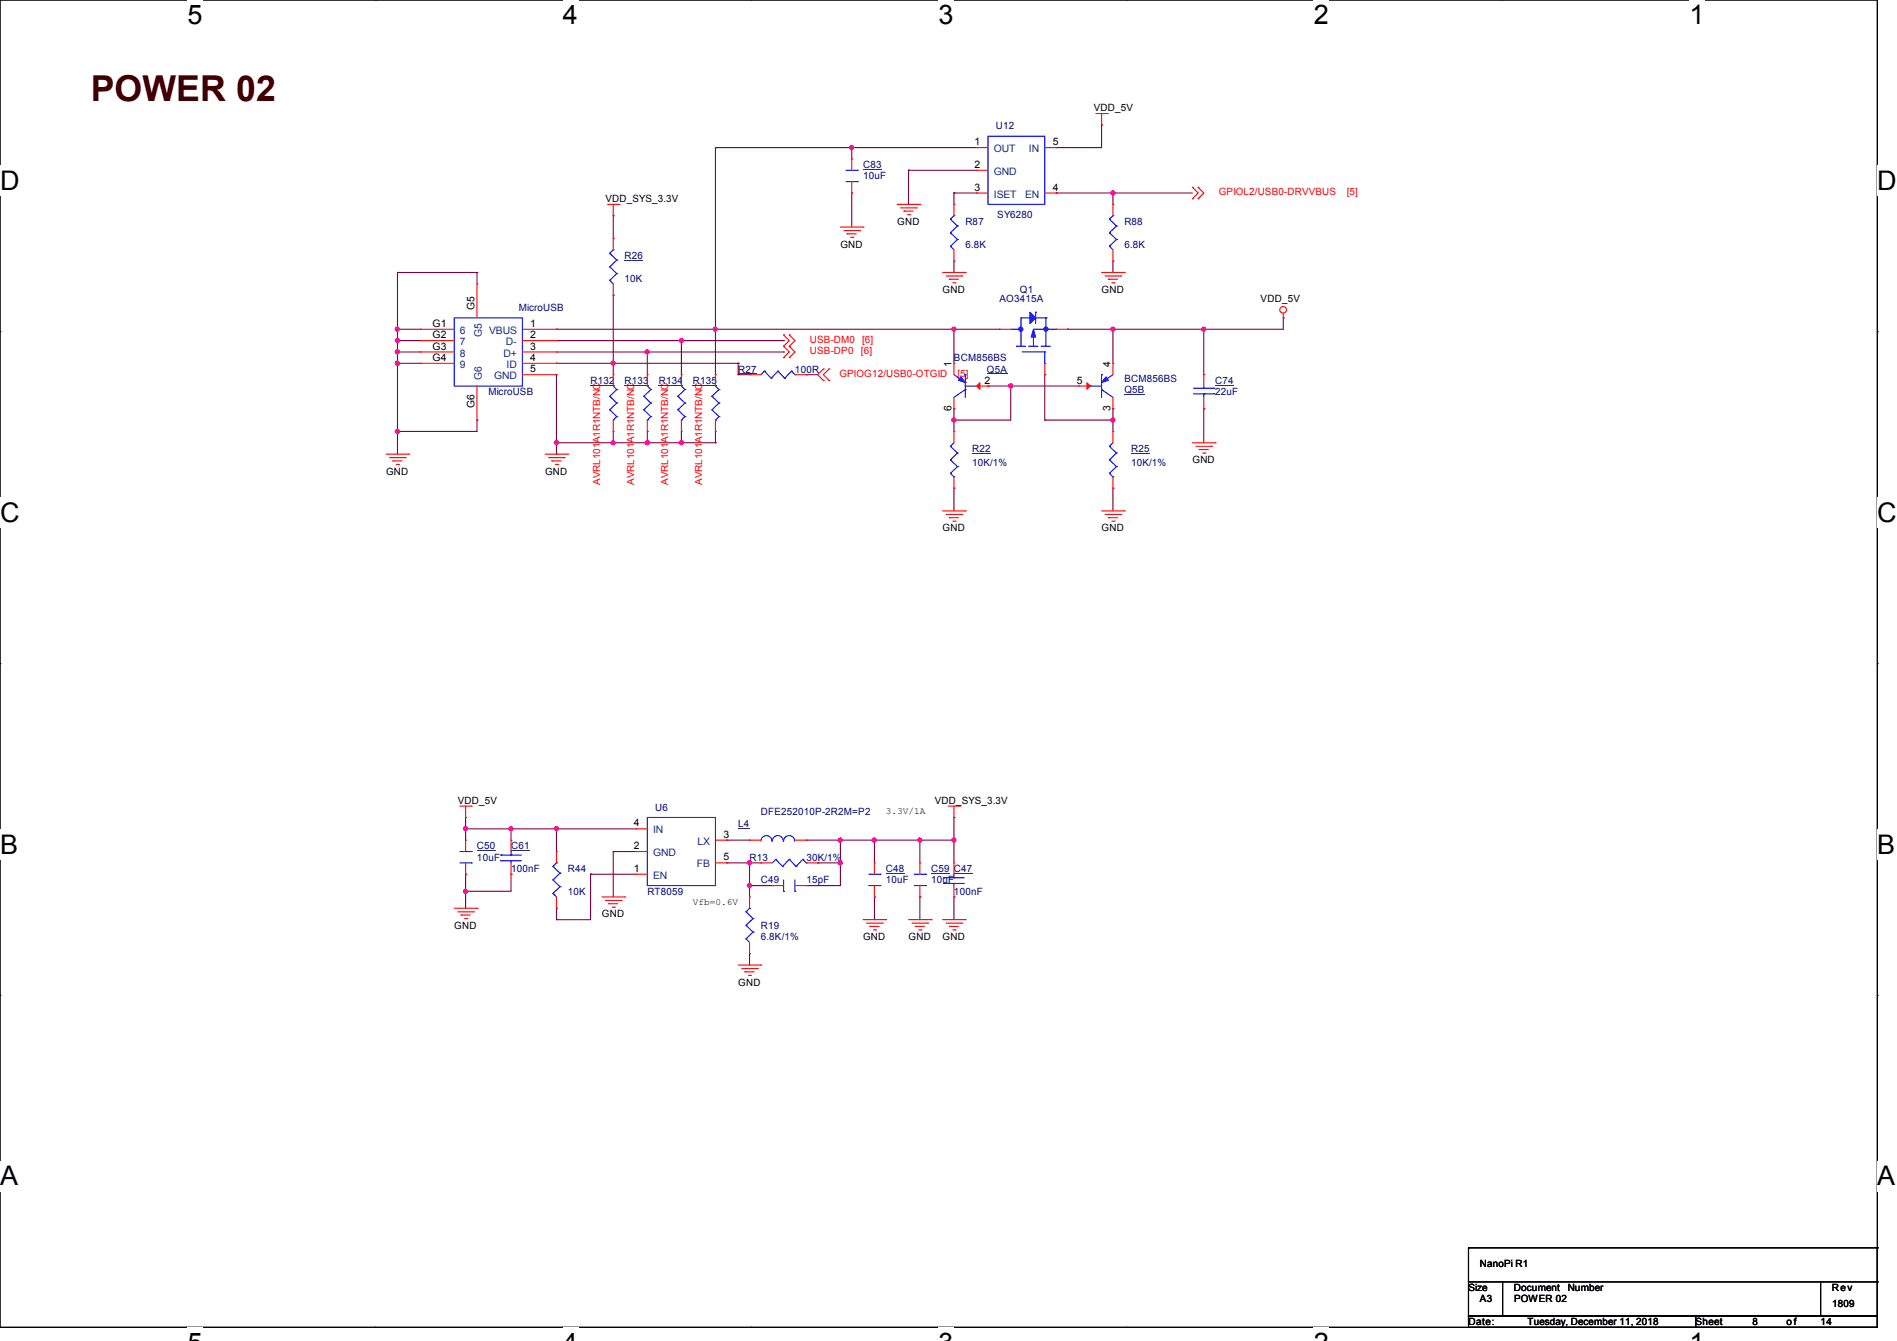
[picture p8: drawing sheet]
<svg xmlns="http://www.w3.org/2000/svg" width="297mm" height="210mm" viewBox="0 0 297 210" stroke-linecap="round" stroke-linejoin="round" font-family="sans-serif">
<path d="M0 0h293.9v207.9h-293.9z" fill="none" stroke="#000" stroke-width=".17"/>
<g fill="#fff">
<path d="M29.4 0h2.3v4.7h-2.3z"/>
<path d="M29.4 207.9h2.3v2.1h-2.3z"/>
</g>
<path d="M58.8 0h.1M58.8 207.9h.1" fill="none" stroke="#000" stroke-width=".17"/>
<g fill="#fff">
<path d="M88.1 0h2.4v4.7h-2.4z"/>
<path d="M88.1 207.9h2.4v2.1h-2.4z"/>
</g>
<path d="M117.6 0h.1M117.6 207.9h.1" fill="none" stroke="#000" stroke-width=".17"/>
<g fill="#fff">
<path d="M146.9 0h2.4v4.7h-2.4z"/>
<path d="M146.9 207.9h2.4v2.1h-2.4z"/>
</g>
<path d="M176.3 0h.1M176.3 207.9h.1" fill="none" stroke="#000" stroke-width=".17"/>
<g fill="#fff">
<path d="M205.7 0h2.4v4.7h-2.4z"/>
<path d="M205.7 207.9h2.4v2.1h-2.4z"/>
</g>
<path d="M235.1 0h.1M235.1 207.9h.1" fill="none" stroke="#000" stroke-width=".17"/>
<g fill="#fff">
<path d="M264.5 0h2.4v4.7h-2.4z"/>
<path d="M264.5 207.9h2.4v2.1h-2.4z"/>
<path d="M0 26h3v4.7h-3z"/>
<path d="M293.9 26h3.1v4.7h-3.1z"/>
<path d="M0 77.9h3v4.7h-3z"/>
<path d="M293.9 77.9h3.1v4.7h-3.1z"/>
</g>
<path d="M0 51.9h.1M293.9 51.9h.1" fill="none" stroke="#000" stroke-width=".17"/>
<g fill="#fff">
<path d="M0 129.9h2.8v4.7h-2.8z"/>
<path d="M293.9 129.9h2.9v4.7h-2.9z"/>
</g>
<path d="M0 103.9h.1M293.9 103.9h.1" fill="none" stroke="#000" stroke-width=".17"/>
<g fill="#fff">
<path d="M-.1 181.8h2.9v4.8h-2.9z"/>
<path d="M293.8 181.8h3v4.8h-3z"/>
</g>
<g fill="none" stroke="#000" stroke-width=".17">
<path d="M0 155.9h.1M293.9 155.9h.1M229.9 195.4h.1M229.9 195.4v5.3M229.9 195.4h64M293.9 195.4h.1M293.9 195.4v5.3M229.9 200.7h5.3v5.4h-5.3zM229.9 206.1h35.6v1.8h-35.6zM235.2 200.7h49.8v5.4h-49.8zM265.5 206.1h28.4v1.8h-28.4zM285 200.7h8.9v5.4h-8.9z"/>
<path d="M293.9 200.7h.1"/>
</g>
<g fill="none" stroke="#800040" stroke-width=".17">
<path d="M172.5 19.6h.1M172.5 19.6v3.5h-7.1M96 33.8h.1M96 33.8v3.5M112 23.1h.1M112 23.1h40.9M112 23.1v35.6M133.3 23.1h.1M133.3 30.2h.1M133.3 23.1v1.8M133.3 30.2v5.4M142.2 26.7h.1"/>
<path d="M142.2 26.7v5.3M142.2 26.7h10.7M149.4 30.2h.1M149.4 30.2v1.8M149.4 30.2h3.5M165.4 23.1h.1M165.4 30.2h.1M165.4 30.2h21.3M174.2 30.2h.1M174.2 30.2v1.8M62.2 51.6h.1M62.2 53.3h.1"/>
<path d="M62.2 55.1h.1M62.2 56.9h.1M62.2 42.7h.1M62.2 51.6h3.6M62.2 56.9h3.6M62.2 42.7v28.4M62.2 53.3h3.6M62.2 55.1h3.6M62.2 42.7h12.5M74.7 42.7h.1M74.7 42.7v1.7M87.1 56.9h.1"/>
<path d="M87.1 51.6h.1M87.1 58.7v12.4M87.1 51.6h69.4M87.1 56.9h28.5M87.1 53.3h35.6M87.1 55.1h35.6M96 46.2h.1M96 56.9h.1M96 46.2v12.5M101.3 55.1h.1M101.3 55.1v3.6M106.7 53.3h.1"/>
<path d="M106.7 53.3v5.4M112 51.6h.1M115.6 56.9h.1M115.6 58.7h.1M115.6 58.7h1.7M115.6 56.9v1.8M122.7 55.1h.1M122.7 53.3h.1M126.2 58.7h.1M126.2 58.7h1.8M149.4 51.6h.1M149.4 40.9h.1"/>
<path d="M149.4 40.9v1.8M149.4 51.6v5.3M163.6 58.7h.1M163.6 58.7v7.1M167.1 51.6h.1M174.2 51.6h.1M174.2 40.9h.1M174.2 40.9v1.8M174.2 51.6v5.3M188.5 51.6h.1M188.5 51.6v7.1M200.9 49.8h.1"/>
<path d="M200.9 49.8v1.8h-33.8M62.2 67.6h.1M74.7 65.8h.1M74.7 65.8v1.8h-12.5M87.1 69.3h.1M87.1 71.1h.1M87.1 69.3h24.9M96 69.3h.1M96 67.6v1.7M101.3 67.6h.1M101.3 67.6v1.7M106.7 69.3h.1"/>
<path d="M106.7 67.6v1.7M112 69.3h.1M112 67.6v1.7M149.4 65.8h.1M149.4 76.5h.1M149.4 64h.1M149.4 64v3.6M149.4 76.5v3.5M154.7 60.5h.1M154.7 60.5h14.2M158.2 60.5h.1M158.2 60.5v5.3h-8.8"/>
<path d="M163.6 65.8h.1M163.6 65.8h10.6M174.2 65.8h.1M174.2 76.5h.1M174.2 64h.1M174.2 64v3.6M174.2 76.5v3.5M188.5 64h.1M188.5 64v5.3M72.9 128h.1M72.9 129.8h.1M72.9 139.6h.1"/>
<path d="M72.9 136.9h.1M72.9 128v3.6M72.9 136.9v5.3M72.9 129.8h26.7M80 129.8h.1M80 136.9h.1M80 129.8v1.8M80 136.9v2.7h-7.1M87.1 129.8h.1M87.1 129.8v3.5M92.5 136.9h.1M92.5 136.9v7.1h-5.4"/>
<path d="M92.5 136.9h7.1M96 133.3h.1M96 133.3v7.2M96 133.3h3.6M113.8 135.1h.1M113.8 131.6h.1M113.8 135.1h5.3M113.8 131.6h3.5M117.3 135.1h.1M117.3 138.7h.1M117.3 135.1v5.4M117.3 138.7h3.6"/>
<path d="M126.2 131.6h.1M126.2 138.7h.1M126.2 131.6h23.2M128 135.1h.1M128 135.1h3.6M131.6 135.1h.1M131.6 131.6h.1M131.6 131.6v7.1h-5.4M136.9 131.6h.1M136.9 131.6v3.5M144 131.6h.1M144 131.6v3.5"/>
<path d="M149.4 131.6h.1M149.4 128h.1M149.4 128v7.1M87.1 144h.1M87.1 142.2h.1M87.1 142.2v1.8M117.3 149.4h.1M117.3 149.4v1.7M136.9 140.5h.1M136.9 140.5v3.5M144 140.5h.1M144 140.5v3.5"/>
<path d="M149.4 140.5h.1M149.4 140.5v3.5"/>
</g>
<g fill="#f0f" stroke="#f0f" stroke-width=".17">
<circle cx="117.3" cy="135.1" r=".32"/>
<circle cx="131.6" cy="131.6" r=".32"/>
<circle cx="80" cy="129.8" r=".32"/>
<circle cx="72.9" cy="129.8" r=".32"/>
<circle cx="131.6" cy="135.1" r=".32"/>
<circle cx="72.9" cy="139.6" r=".32"/>
<circle cx="87.1" cy="129.8" r=".32"/>
<circle cx="136.9" cy="131.6" r=".32"/>
<circle cx="149.3" cy="131.6" r=".32"/>
<circle cx="144" cy="131.6" r=".32"/>
<circle cx="117.3" cy="138.7" r=".32"/>
<circle cx="149.3" cy="51.5" r=".32"/>
<circle cx="112" cy="51.5" r=".32"/>
<circle cx="96" cy="56.9" r=".32"/>
<circle cx="149.3" cy="65.8" r=".32"/>
<circle cx="174.2" cy="51.5" r=".32"/>
<circle cx="62.2" cy="53.3" r=".32"/>
<circle cx="62.2" cy="51.5" r=".32"/>
<circle cx="174.2" cy="65.8" r=".32"/>
<circle cx="87.1" cy="69.3" r=".32"/>
<circle cx="62.2" cy="55.1" r=".32"/>
<circle cx="62.2" cy="67.5" r=".32"/>
<circle cx="62.2" cy="56.9" r=".32"/>
<circle cx="188.4" cy="51.5" r=".32"/>
<circle cx="133.3" cy="23.1" r=".32"/>
<circle cx="174.2" cy="30.2" r=".32"/>
<circle cx="158.2" cy="60.4" r=".32"/>
<circle cx="96" cy="69.3" r=".32"/>
<circle cx="106.7" cy="69.3" r=".32"/>
<circle cx="101.3" cy="55.1" r=".32"/>
<circle cx="106.7" cy="53.3" r=".32"/>
<circle cx="101.3" cy="69.3" r=".32"/>
</g>
<g fill="none" stroke="#f00" stroke-width=".17">
<path d="M171.6 17.8h1.8M172.5 19.6h.1M172.5 17.8v1.8M173.4 17.8h.1M95.1 32h1.8M96 33.8h.1M96 32v1.8M96.9 32h.1M131.6 35.6h3.5M132.1 36.1h2.5M132.6 36.6h.1M132.6 36.6h1.5"/>
<path d="M133.2 37.2h.3M133.3 30.2h.1M133.3 24.9h.1M133.3 24.9v1.8M133.3 28.4v1.8M133.5 37.2h.1M134.6 36.1h.1M135.1 35.6h.1M140.5 32h3.5M141 32.6h2.5M141.5 33.1h.1M141.5 33.1h1.5"/>
<path d="M142.1 33.6h.3M142.4 33.6h.1M143.5 32.6h.1M144 32h.1M186.7 29.3h.1M186.7 31.1h.1M186.7 29.3l.9 .9-.9 .9M187.6 29.3h.1M187.6 31.1h.1M187.6 29.3l.9 .9-.9 .9M122.7 52.5h.1M122.7 54.2h.1"/>
<path d="M122.7 56h.1M122.7 52.5l.9 .8-.9 .9M122.7 54.2l.9 .9-.9 .9M123.6 52.5h.1M123.6 54.2h.1M123.6 56h.1M123.6 54.2l.9 .9-.9 .9M123.6 52.5l.9 .8-.9 .9M128.9 59.6h.1M128.9 57.8h.1M128.9 57.8l-.9 .9 .9 .9M129.8 57.8h.1"/>
<path d="M129.8 59.6h.1M129.8 57.8l-.9 .9 .9 .9M147.6 42.7h3.5M148.1 43.2h2.5M148.6 43.7h.1M148.6 43.7h1.5M149.2 44.3h.3M149.5 44.3h.1M150.6 43.2h.1M151.1 42.7h.1M172.5 42.7h3.5M173 43.2h2.5"/>
<path d="M173.5 43.7h.1M173.5 43.7h1.5M174.1 44.3h.3M174.4 44.3h.1M175.5 43.2h.1M176 42.7h.1M200.9 49.8h.1M200.9 49.1v.7M60.5 71.1h3.5M61 71.7h2.5M61.5 72.2h.1M61.5 72.2h1.4"/>
<path d="M62.1 72.7h.3M62.4 72.7h.1M63.5 71.7h.1M64 71.1h.1M85.3 71.1h3.6M85.9 71.7h2.4M86.4 72.2h.1M86.4 72.2h1.4M87 72.7h.3M87.3 72.7h.1M88.3 71.7h.1M88.9 71.1h.1"/>
<path d="M186.7 69.3h3.5M187.2 69.9h2.5M187.7 70.4h.1M187.7 70.4h1.5M188.3 71h.3M188.6 71h.1M189.7 69.9h.1M190.2 69.3h.1M147.6 80h3.5M148.1 80.6h2.5M148.6 81.1h.1M148.6 81.1h1.5"/>
<path d="M149.2 81.6h.3M149.5 81.6h.1M150.6 80.6h.1M151.1 80h.1M172.5 80h3.5M173 80.6h2.5M173.5 81.1h.1M173.5 81.1h1.5M174.1 81.6h.3M174.4 81.6h.1M175.5 80.6h.1M176 80h.1"/>
<path d="M72 126.2h1.8M72.9 128h.1M72.9 126.2v1.8M73.8 126.2h.1M87.1 133.3h.1M87.1 133.3v1.8M99.6 136.9h.1M99.6 133.3h.1M99.6 129.8h.1M99.6 136.9h1.7M99.6 133.3h1.7M99.6 129.8h1.7"/>
<path d="M112 131.6h1.8M112 135.1h1.8M113.8 131.6h.1M113.8 135.1h.1M120.9 138.7h.1M120.9 138.7h1.8M124.5 138.7h1.7M126.2 138.7h.1M148.5 126.2h1.7M149.4 128h.1M149.4 126.2v1.8M150.2 126.2h.1"/>
<path d="M71.1 142.2h3.6M71.7 142.8h2.4M72.2 143.3h.1M72.2 143.3h1.4M72.7 143.8h.4M73.1 143.8h.1M74.1 142.8h.1M74.7 142.2h.1M87.1 142.2h.1M87.1 140.5v1.7M94.2 140.5h3.6M94.8 141h2.4"/>
<path d="M95.3 141.5h.1M95.3 141.5h1.4M95.8 142.1h.4M96.2 142.1h.1M97.2 141h.1M97.8 140.5h.1M115.6 151.1h3.5M116.1 151.7h2.5M116.6 152.2h.1M116.6 152.2h1.5M117.2 152.7h.3M117.5 152.7h.1"/>
<path d="M118.6 151.7h.1M119.1 151.1h.1M135.1 144h3.6M135.7 144.6h2.4M136.2 145.1h.1M136.2 145.1h1.4M136.7 145.6h.4M137.1 145.6h.1M138.1 144.6h.1M138.7 144h.1M142.2 144h3.6M142.8 144.6h2.4"/>
<path d="M143.3 145.1h.1M143.3 145.1h1.4M143.8 145.6h.4M144.2 145.6h.1M145.2 144.6h.1M145.8 144h.1M147.6 144h3.5M148.1 144.6h2.5M148.6 145.1h.1M148.6 145.1h1.5M149.2 145.6h.3M149.5 145.6h.1"/>
<path d="M150.6 144.6h.1M151.1 144h.1"/>
<circle cx="200.9" cy="48.5" r=".52"/>
</g>
<g fill="none" stroke="#00f" stroke-width=".17">
<path d="M132.5 28.4h1.7M132.5 26.7h1.7M134.2 28.4h.1M134.2 26.7h.1M86.6 139.9h.1M86.6 137.8h.1M86.6 135.7h.1M86.6 139.9l.5 .6M86.6 137.8l1.1 1.1M86.6 135.7l1.1 1M87.1 135.1h.1M87.1 135.1l-.5 .6"/>
<path d="M87.7 138.9h.1M87.7 136.7h.1M87.7 138.9l-1.1 1M87.7 136.7l-1.1 1.1M101.3 128h10.7v10.7h-10.7zM119.1 131.7a.87 .87 0 0 1 .9-.8 .87 .87 0 0 1 .9 .8M120.9 131.7a.87 .87 0 0 1 .9-.8 .87 .87 0 0 1 .8 .8M122.7 139.6h.1M122.7 131.7a.87 .87 0 0 1 .8-.8 .87 .87 0 0 1 .9 .8M122.7 137.8v1.8M124.5 139.6h.1M124.5 137.8v1.8"/>
</g>
<path d="M135.1 26.6h2.9" fill="none" stroke="#000080" stroke-width=".16"/>
<path d="M115.6 129.6h1.7v.2h-1.7z" fill="#000080"/>
<g fill="none" stroke="#f00" stroke-width=".17">
<path d="M96 37.3h.1M96 37.3v1.8M149.4 32h.1M149.4 32v1.8M149.4 39.1v1.8M152.9 23.1h.1M152.9 26.7h.1M152.9 30.2h.1M152.9 23.1h1.8M152.9 26.7h1.8M152.9 30.2h1.8M163.6 23.1h1.8"/>
<path d="M163.6 30.2h1.8M165.4 30.2h.1M165.4 23.1h.1M174.2 32h.1M174.2 32v1.8M174.2 39.1v1.8M65.8 51.6h.1M65.8 53.3h.1M65.8 55.1h.1M65.8 56.9h.1M65.8 51.6h5.3M65.8 53.3h5.3"/>
<path d="M65.8 55.1h5.3M65.8 56.9h5.3M74.7 44.4h.1M74.7 44.4v5.4M81.8 51.6h5.3M81.8 53.3h5.3M81.8 55.1h5.3M81.8 56.9h5.3M81.8 58.7h5.3M87.1 51.6h.1M87.1 53.3h.1M87.1 55.1h.1"/>
<path d="M87.1 56.9h.1M87.1 58.7h.1M96 58.7h.1M96 46.2h.1M96 44.4v1.8M96 58.7v1.8M101.3 58.7h.1M101.3 58.7v1.8M106.7 58.7h.1M106.7 58.7v1.8M112 58.7h.1M112 58.7v1.8"/>
<path d="M117.3 58.7h.1M117.3 58.7h1.8M124.5 58.7h1.7M126.2 58.7h.1M149.4 56.9h.1M149.4 40.9h.1M149.4 56.9v1.8M156.5 51.6h.1M156.5 51.6h1.7M163.6 58.7h.1M163.6 56.9v1.8M165.4 51.6h1.7"/>
<path d="M167.1 51.6h.1M174.2 56.9h.1M174.2 40.9h.1M174.2 56.9v1.8M188.5 58.7h.1M188.5 58.7v1.8M74.7 65.8h.1M74.7 60.5v5.3M96 67.6h.1M96 65.8v1.8M101.3 67.6h.1M101.3 65.8v1.8"/>
<path d="M106.7 67.6h.1M106.7 65.8v1.8M112 67.6h.1M112 65.8v1.8M149.4 67.6h.1M149.4 76.5h.1M149.4 64h.1M149.4 62.2v1.8M149.4 67.6v1.7M149.4 74.7v1.8M152.9 60.5h1.8M154.7 60.5h.1"/>
<path d="M168.9 60.5h.1M168.9 60.5h1.8M174.2 64h.1M174.2 67.6h.1M174.2 76.5h.1M174.2 62.2v1.8M174.2 67.6v1.7M174.2 74.7v1.8M188.5 64h.1M188.5 62.2v1.8M72.9 136.9h.1M72.9 131.6h.1"/>
<path d="M72.9 131.6v1.7M72.9 135.1v1.8M80 136.9h.1M80 131.6h.1M80 131.6v1.7M80 135.1v1.8M117.3 131.6h.1M117.3 131.6h1.8M119.1 135.1h.1M119.1 135.1h1.8M124.5 131.6h1.7M126.2 131.6h.1"/>
<path d="M126.2 135.1h1.8M128 135.1h.1M136.9 135.1h.1M136.9 135.1v1.8M136.9 138.7v1.8M144 135.1h.1M144 135.1v1.8M144 138.7v1.8M149.4 135.1h.1M149.4 135.1v1.8M149.4 138.7v1.8M117.3 149.4h.1"/>
<path d="M117.3 140.5h.1M117.3 140.5v1.7M117.3 147.6v1.8M136.9 140.5h.1M144 140.5h.1M149.4 140.5h.1"/>
</g>
<g fill="none" stroke="#00f" stroke-width=".17">
<path d="M95.5 39.7h.1M95.5 39.7l1.1 1M96 39.1h.1M96 39.1l-.5 .6M148.8 38.6h.1M148.8 36.4h.1M148.8 34.3h.1M148.8 38.6l.6 .5M148.8 36.4l1.1 1.1M148.8 34.3l1.1 1.1M149.4 33.8h.1M149.4 33.8l-.6 .5"/>
<path d="M149.9 37.5h.1M149.9 35.4h.1M149.9 37.5l-1.1 1.1M149.9 35.4l-1.1 1M154.7 21.3h8.9v10.7h-8.9zM173.7 38.6h.1M173.7 36.4h.1M173.7 34.3h.1M173.7 38.6l.5 .5M173.7 36.4l1.1 1.1M173.7 34.3l1.1 1.1M174.2 33.8h.1"/>
<path d="M174.2 33.8l-.5 .5M174.8 37.5h.1M174.8 35.4h.1M174.8 37.5l-1.1 1.1M174.8 35.4l-1.1 1M71.1 49.8h10.7v10.7h-10.7zM95.5 43.9h.1M95.5 41.8h.1M95.5 43.9l.5 .5M95.5 41.8l1.1 1M96.6 42.8h.1M96.6 40.7h.1"/>
<path d="M96.6 42.8l-1.1 1.1M96.6 40.7l-1.1 1.1M119.7 58.1h.1M119.7 58.1l-.6 .6M119.7 58.1l1 1.1M120.7 59.2h.1M121.8 58.1h.1M121.8 58.1l-1.1 1.1M121.8 58.1l1.1 1.1M122.9 59.2h.1M123.9 58.1h.1M123.9 58.1l-1 1.1"/>
<path d="M123.9 58.1l.6 .6M124.5 58.7h.1M149.4 58.7l1.7 1.2M151.1 58.7h.1M151.1 59.9h.1M151.1 58.7v3.5M158.2 51.6h1.7M159.1 54.2h.1M159.1 54.2h1.5M159.9 54.2h.1M159.9 51.6h.1M160 55.1h3.6"/>
<path d="M161.1 54.2h.1M161.1 54.2h1.4M161.2 49.8h.1M161.2 49.8h-1.3v4.4M161.8 54.2h.1M161.8 51.6h3.6M161.8 52.5v1.7M162.1 48.9h.1M162.1 49.8h1.6M162.1 48.9v1.8M163 54.2h.1M163 54.2h1.5"/>
<path d="M163.6 55.1h.1M163.6 56.9h.1M163.6 55.1v1.8M163.7 49.8h.1M163.7 49.8v4.4M165.4 51.6h.1M172.5 58.7h.1M172.5 59.9h.1M172.5 58.7v3.5M174.2 58.7l-1.7 1.2M95.5 62.1h.1M95.5 64.2h.1"/>
<path d="M95.5 62.1l1.1 1M95.5 64.2l1.1 1M96 65.8h.1M96 60.5l.6 .5M96.6 61h.1M96.6 63.1h.1M96.6 65.2h.1M96.6 61l-1.1 1.1M96.6 63.1l-1.1 1.1M96.6 65.2l-.6 .6M100.8 62.1h.1M100.8 64.2h.1"/>
<path d="M100.8 62.1l1.1 1M100.8 64.2l1.1 1M101.3 65.8h.1M101.3 60.5l.6 .5M101.9 61h.1M101.9 63.1h.1M101.9 65.2h.1M101.9 61l-1.1 1.1M101.9 63.1l-1.1 1.1M101.9 65.2l-.6 .6M106.1 62.1h.1M106.1 64.2h.1"/>
<path d="M106.1 62.1l1.1 1M106.1 64.2l1.1 1M106.7 65.8h.1M106.7 60.5l.5 .5M107.2 61h.1M107.2 63.1h.1M107.2 65.2h.1M107.2 61l-1.1 1.1M107.2 63.1l-1.1 1.1M107.2 65.2l-.5 .6M111.5 62.1h.1M111.5 64.2h.1"/>
<path d="M111.5 62.1l1.1 1M111.5 64.2l1.1 1M112 65.8h.1M112 60.5l.6 .5M112.6 61h.1M112.6 63.1h.1M112.6 65.2h.1M112.6 65.2l-.6 .6M112.6 61l-1.1 1.1M112.6 63.1l-1.1 1.1M148.8 69.9h.1M148.8 72h.1"/>
<path d="M148.8 74.1h.1M148.8 69.9l1.1 1.1M148.8 72l1.1 1.1M148.8 74.1l.6 .6M149.4 74.7h.1M149.4 69.3l-.6 .6M149.9 71h.1M149.9 73.1h.1M149.9 71l-1.1 1M149.9 73.1l-1.1 1M151.1 61h.1M151.1 60.5h1.8"/>
<path d="M151.1 61l-1.7 1.2M152.9 60.5h.1M170.7 60.5h.1M170.7 60.5h1.8M172.5 61h.1M172.5 61l1.7 1.2M173.7 69.9h.1M173.7 72h.1M173.7 74.1h.1M173.7 69.9l1.1 1.1M173.7 72l1.1 1.1M173.7 74.1l.5 .6"/>
<path d="M174.2 74.7h.1M174.2 69.3l-.5 .6M174.8 71h.1M174.8 73.1h.1M174.8 71l-1.1 1M174.8 73.1l-1.1 1M186.9 61.7h3.2M186.9 60.8h3.2M188.5 60.8h.1M188.5 61.7h.1M188.5 60.5v.3M188.5 61.7v.5"/>
<path d="M190.1 61.7h.1M190.1 60.8h.1M72 135.1h1.8M72 133.3h1.8M73.8 135.1h.1M73.8 133.3h.1M78.4 133.9h.1M78.4 134.8h.1M78.4 133.9h3.2M78.4 134.8h3.2M80 134.8h.1M80 133.9h.1"/>
<path d="M80 133.3v.6M80 134.8v.3M121.5 134.6h.1M121.5 134.6l-.6 .5M121.5 134.6l1 1.1M122.5 135.7h.1M123.6 134.6h.1M123.6 134.6l-1.1 1.1M123.6 134.6l1 1.1M124.6 135.7h.1M125.7 134.6h.1M125.7 134.6l-1.1 1.1"/>
<path d="M125.7 134.6l.5 .5M126.2 135.1h.1M136 138.7h1.8M136 136.9h1.8M137.8 138.7h.1M137.8 136.9h.1M143.1 138.7h1.8M143.1 136.9h1.8M144.9 138.7h.1M144.9 136.9h.1M147.7 137.5h.1M147.7 138.3h.1"/>
<path d="M147.7 137.5h3.3M147.7 138.3h3.3M149.4 138.3h.1M149.4 137.5h.1M149.4 136.9v.6M149.4 138.3v.4M116.8 147h.1M116.8 144.9h.1M116.8 142.8h.1M116.8 147l.5 .6M116.8 144.9l1.1 1.1M116.8 142.8l1.1 1"/>
<path d="M117.3 142.2h.1M117.3 142.2l-.5 .6M117.9 146h.1M117.9 143.8h.1M117.9 146l-1.1 1M117.9 143.8l-1.1 1.1"/>
</g>
<g fill="none" stroke="#000080" stroke-width=".16">
<path d="M97.8 40.8h2.9M115.6 58.6h2.9M154.5 58.6h3.2M92.5 60.3h3.8M97.8 60.3h3.8M103.1 60.3h3.8M108.5 60.3h3.8M152.2 71h2.9M176 61.8h3.2M177.1 71h2.9M190.2 60.3h3M74.7 133.2h2.9"/>
<path d="M80 133.2h2.9M138.7 136.8h2.9M145.8 136.8h2.9M149.4 136.8h2.9"/>
</g>
<g fill="#00f" stroke="#00f" stroke-width=".17">
<path d="M150.4 59l.7 .9-1-.3z"/>
<path d="M173.2 59l.3 .6-1 .3z"/>
<path d="M161.2 48.9l.9 .9-.9 .9z"/>
<path d="M161.8 51.6l.3 1.2h-.6z"/>
<circle cx="159.8" cy="51.5" r=".33"/>
<circle cx="163.8" cy="51.5" r=".33"/>
</g>
<g fill="#f00" stroke="#f00" stroke-width=".17">
<path d="M152.9 60.5l.5-.6v1.1z"/>
<path d="M170.2 59.9l.5 .6-.5 .5z"/>
</g>
<g fill="#f0f" stroke="#f0f" stroke-width=".17">
<circle cx="117.3" cy="135.1" r=".32"/>
<circle cx="131.6" cy="131.6" r=".32"/>
<circle cx="80" cy="129.8" r=".32"/>
<circle cx="72.9" cy="129.8" r=".32"/>
<circle cx="131.6" cy="135.1" r=".32"/>
<circle cx="72.9" cy="139.6" r=".32"/>
<circle cx="87.1" cy="129.8" r=".32"/>
<circle cx="136.9" cy="131.6" r=".32"/>
<circle cx="149.3" cy="131.6" r=".32"/>
<circle cx="144" cy="131.6" r=".32"/>
<circle cx="117.3" cy="138.7" r=".32"/>
<circle cx="149.3" cy="51.5" r=".32"/>
<circle cx="112" cy="51.5" r=".32"/>
<circle cx="96" cy="56.9" r=".32"/>
<circle cx="149.3" cy="65.8" r=".32"/>
<circle cx="174.2" cy="51.5" r=".32"/>
<circle cx="62.2" cy="53.3" r=".32"/>
<circle cx="62.2" cy="51.5" r=".32"/>
<circle cx="174.2" cy="65.8" r=".32"/>
<circle cx="87.1" cy="69.3" r=".32"/>
<circle cx="62.2" cy="55.1" r=".32"/>
<circle cx="62.2" cy="67.5" r=".32"/>
<circle cx="62.2" cy="56.9" r=".32"/>
<circle cx="188.4" cy="51.5" r=".32"/>
<circle cx="133.3" cy="23.1" r=".32"/>
<circle cx="174.2" cy="30.2" r=".32"/>
<circle cx="158.2" cy="60.4" r=".32"/>
<circle cx="96" cy="69.3" r=".32"/>
<circle cx="106.7" cy="69.3" r=".32"/>
<circle cx="101.3" cy="55.1" r=".32"/>
<circle cx="106.7" cy="53.3" r=".32"/>
<circle cx="101.3" cy="69.3" r=".32"/>
</g>
<text font-size="5.6" fill="#400000" x="14.2" y="15.8">POWER 02</text>
<g font-size="4.2">
<text x="29.4" y="3.8">5</text>
<text x="88.1" y="3.8">4</text>
<text x="146.9" y="3.8">3</text>
<text x="205.7" y="3.8">2</text>
<text x="264.5" y="3.8">1</text>
<text x="0" y="29.8">D</text>
<text x="293.9" y="29.8">D</text>
<text x="0" y="81.7">C</text>
<text x="293.9" y="81.7">C</text>
<text x="0" y="133.7">B</text>
<text x="293.9" y="133.7">B</text>
<text x="0" y="185.6">A</text>
<text x="293.9" y="185.6">A</text>
</g>
<g font-size="1.6">
<text x="171.2" y="17.4">VDD_5V</text>
<text x="152.6" y="22.7">1</text>
<text x="164.8" y="22.7">5</text>
<text x="152.6" y="26.3">2</text>
<text x="152.6" y="29.8">3</text>
<text x="164.8" y="29.8">4</text>
<text x="94.8" y="31.7">VDD_SYS_3.3V</text>
<text x="140.5" y="35.2">GND</text>
<text x="131.6" y="38.8">GND</text>
<text x="147.6" y="45.9">GND</text>
<text x="172.5" y="45.9">GND</text>
<text x="197.4" y="47.3">VDD_5V</text>
<text x="67.7" y="51.2">G1</text>
<text x="67.7" y="53">G2</text>
<text x="74.3" y="48.6" transform="rotate(-90 74.3 48.6)">G5</text>
<text x="83" y="51.2">1</text>
<text x="83" y="53">2</text>
<text x="67.7" y="54.7">G3</text>
<text x="67.7" y="56.5">G4</text>
<text x="83" y="54.7">3</text>
<text x="83" y="56.5">4</text>
<text x="83" y="58.3">5</text>
<text x="149" y="57.4" transform="rotate(-90 149 57.4)">1</text>
<text x="173.9" y="57.4" transform="rotate(-90 173.9 57.4)">4</text>
<text x="74.3" y="63.8" transform="rotate(-90 74.3 63.8)">G6</text>
<text x="149" y="64.3" transform="rotate(-90 149 64.3)">6</text>
<text x="154.1" y="60.1">2</text>
<text x="168.6" y="60.1">5</text>
<text x="173.9" y="64.3" transform="rotate(-90 173.9 64.3)">3</text>
<text x="60.5" y="74.3">GND</text>
<text x="85.3" y="74.3">GND</text>
<text x="186.7" y="72.6">GND</text>
<text x="147.6" y="83.2">GND</text>
<text x="172.5" y="83.2">GND</text>
<text x="71.7" y="125.9">VDD_5V</text>
<text x="146.4" y="125.9">VDD_SYS_3.3V</text>
<text x="99.2" y="129.4">4</text>
<text x="113.3" y="131.2">3</text>
<text x="99.2" y="136.5">1</text>
<text x="99.2" y="133">2</text>
<text x="113.3" y="134.7">5</text>
<text x="94.2" y="143.7">GND</text>
<text x="71.1" y="145.5">GND</text>
<text x="135.1" y="147.2">GND</text>
<text x="142.2" y="147.2">GND</text>
<text x="147.6" y="147.2">GND</text>
<text x="115.6" y="154.3">GND</text>
<text x="229.9" y="202.2">Size</text>
<text x="231.7" y="198.5">NanoPi R1</text>
<text x="231.7" y="204">A3</text>
<text x="237" y="202.2">Document</text>
<text x="237" y="204">POWER 02</text>
<text x="245.4" y="202.2">Number</text>
<text x="286.8" y="202.2">Rev</text>
<text x="229.9" y="207.5">Date:</text>
<text x="239.2" y="207.5">Tuesday, December 11, 2018</text>
<text x="265.5" y="207.5">Sheet</text>
<text x="274.4" y="207.5">8</text>
<text x="279.7" y="207.5">o f</text>
<text x="285" y="207.5">14</text>
<text x="286.8" y="204.7">1809</text>
</g>
<g font-size="1.6" fill="#004080">
<text x="155.6" y="23.8">OUT</text>
<text x="161.1" y="23.8">IN</text>
<text x="155.6" y="27.4">GND</text>
<text x="155.6" y="30.9">ISET</text>
<text x="160.5" y="30.9">EN</text>
<text x="72" y="52.3">6</text>
<text x="75.4" y="52.8" transform="rotate(-90 75.4 52.8)">G5</text>
<text x="76.6" y="52.3">VBUS</text>
<text x="72" y="54.1">7</text>
<text x="72" y="55.8">8</text>
<text x="72" y="57.6">9</text>
<text x="75.4" y="59.6" transform="rotate(-90 75.4 59.6)">G6</text>
<text x="77.3" y="59.4">GND</text>
<text x="78.8" y="55.8">D+</text>
<text x="79.2" y="54.1">D-</text>
<text x="79.3" y="57.6">ID</text>
<text x="102.2" y="130.5">IN</text>
<text x="102.2" y="137.6">EN</text>
<text x="102.2" y="134.1">GND</text>
<text x="109.1" y="135.8">FB</text>
<text x="109.2" y="132.3">LX</text>
</g>
<g font-size="1.6" fill="#000080">
<text x="155.9" y="20.3">U12</text>
<text x="135.1" y="26.3">C83</text>
<text x="135.1" y="28.1">10uF</text>
<text x="151.1" y="35.2">R87</text>
<text x="156.1" y="34.2">SY6280</text>
<text x="176" y="35.2">R88</text>
<text x="97.8" y="40.6">R26</text>
<text x="151.1" y="38.8">6.8K</text>
<text x="176" y="38.8">6.8K</text>
<text x="97.8" y="44.1">10K</text>
<text x="156.5" y="47.3">AO3415A</text>
<text x="159.7" y="45.9">Q1</text>
<text x="81.2" y="48.7">MicroUSB</text>
<text x="115.6" y="58.3">R27</text>
<text x="124.5" y="58.3">100R</text>
<text x="149.4" y="56.6">BCM856BS</text>
<text x="154.5" y="58.3">Q5A</text>
<text x="176" y="59.8">BCM856BS</text>
<text x="76.5" y="61.9">MicroUSB</text>
<text x="92.5" y="60.1">R132</text>
<text x="97.8" y="60.1">R133</text>
<text x="103.1" y="60.1">R134</text>
<text x="108.5" y="60.1">R135</text>
<text x="176" y="61.6">Q5B</text>
<text x="190.3" y="60.1">C74</text>
<text x="190.3" y="61.9">22uF</text>
<text x="152.2" y="70.8">R22</text>
<text x="177.1" y="70.8">R25</text>
<text x="152.2" y="72.9">10K/1%</text>
<text x="177.1" y="72.9">10K/1%</text>
<text x="102.6" y="127">U6</text>
<text x="115.6" y="129.5">L4</text>
<text x="119.1" y="127.7">DFE252010P-2R2M=P2</text>
<text x="74.7" y="133">C50</text>
<text x="74.7" y="134.8">10uF</text>
<text x="80" y="133">C61</text>
<text x="80" y="136.6">100nF</text>
<text x="88.9" y="136.6">R44</text>
<text x="117.4" y="134.8">R13</text>
<text x="126.2" y="134.8">30K/1%</text>
<text x="138.7" y="136.6">C48</text>
<text x="145.8" y="136.6">C59 C47</text>
<text x="88.9" y="140.1">10K</text>
<text x="101.4" y="140.1">RT8059</text>
<text x="119.1" y="138.3">C49</text>
<text x="126.2" y="138.3">15pF</text>
<text x="138.7" y="138.3">10uF</text>
<text x="145.8" y="138.3">10uF</text>
<text x="149.4" y="140.1">100nF</text>
<text x="119.1" y="145.5">R19</text>
<text x="119.1" y="147.2">6.8K/1%</text>
</g>
<g font-size="1.6" fill="#f00">
<text x="190.8" y="30.6">GPIOL2/USB0-DRVVBUS</text>
<text x="210.9" y="30.6">[5]</text>
<text x="126.8" y="53.7">USB-DM0 [6]</text>
<text x="126.8" y="55.5">USB-DP0</text>
<text x="131.4" y="59.1">GPIOG12/USB0-OTGID</text>
<text x="134.8" y="55.5">[6]</text>
<text x="149.9" y="59.1">[5]</text>
</g>
<g font-size="1.5" fill="#f00">
<text x="93.9" y="75.9" transform="rotate(-90 93.9 75.9)">AVRL101A1R1NTB/NC</text>
<text x="99.3" y="75.9" transform="rotate(-90 99.3 75.9)">AVRL101A1R1NTB/NC</text>
<text x="104.6" y="75.9" transform="rotate(-90 104.6 75.9)">AVRL101A1R1NTB/NC</text>
<text x="109.9" y="75.9" transform="rotate(-90 109.9 75.9)">AVRL101A1R1NTB/NC</text>
</g>
<g font-size="1.5">
<text x="138.7" y="127.5">3.3V/1A</text>
<text x="108.5" y="141.7">Vfb=0.6V</text>
</g>
</svg>
